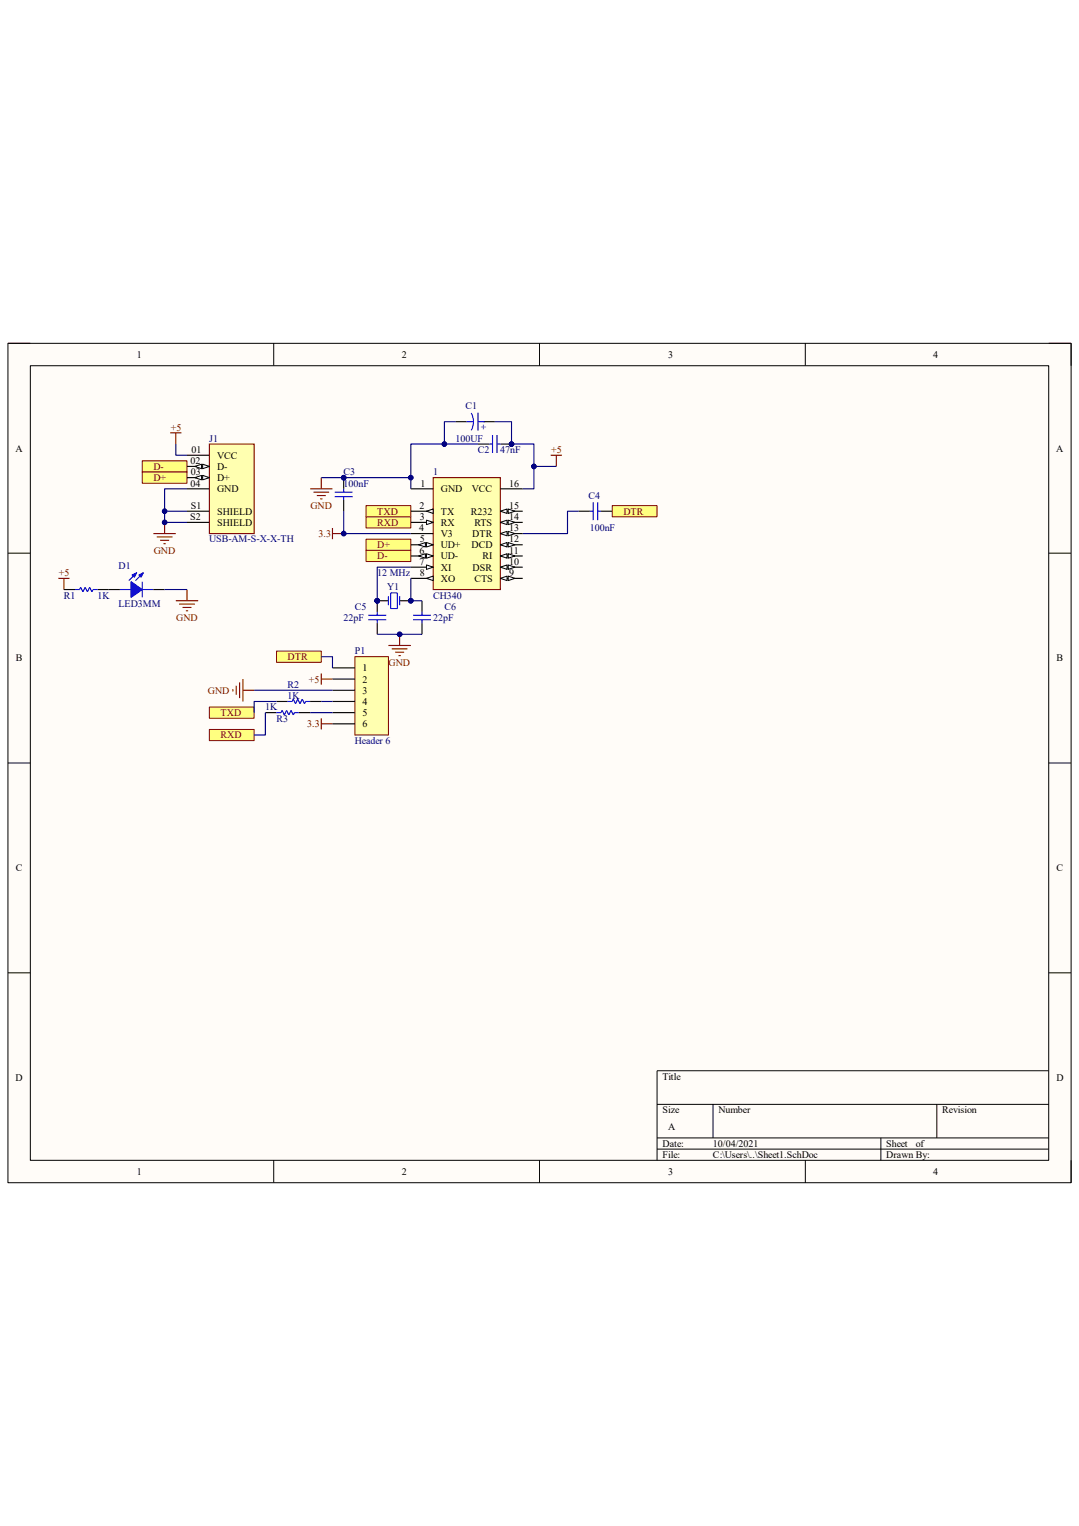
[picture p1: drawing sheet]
<svg xmlns="http://www.w3.org/2000/svg" width="210mm" height="297mm" viewBox="0 0 210 297" stroke-linecap="round" stroke-linejoin="round" font-family="sans-serif">
<path d="M1.5 66.8h207v163.4h-207z" fill-rule="evenodd" fill="#fffcf8"/>
<path d="M1.5 66.8h207v163.4h-207z" fill="none" stroke="#000" stroke-width=".19"/>
<path d="M5.9 71.2h198.2v154.6h-198.2z" fill-rule="evenodd" fill="#fffcf8"/>
<g fill="none" stroke="#000" stroke-width=".19">
<path d="M1.5 66.8h4.4M5.9 71.2h198.2v154.6h-198.2zM53.3 66.8v4.4M105 66.8v4.4M156.7 66.8v4.4M204.1 66.8h4.4v4.4M1.5 107.7h4.4M204.1 107.7h4.4M1.5 148.5h4.4M204.1 148.5h4.4M1.5 189.3h4.4M204.1 189.3h4.4"/>
<path d="M127.9 214.9h76.2M138.8 214.9v6.6M182.3 214.9v6.6M204.1 208.4h-76.2v17.4M53.3 225.8v4.4M105 225.8v4.4M127.9 221.5h76.2M127.9 223.7h76.2M156.7 225.8v4.4M171.4 221.5v4.3M208.5 225.8v4.4"/>
</g>
<path d="M71.2 104.9h8.8v2.2h-8.8z" fill-rule="evenodd" fill="#ffff80"/>
<path d="M71.2 104.9h8.8v2.2h-8.8z" fill="none" stroke="#800000" stroke-width=".19"/>
<path d="M71.2 107.1h8.8v2.2h-8.8z" fill-rule="evenodd" fill="#ffff80"/>
<path d="M71.2 107.1h8.8v2.2h-8.8z" fill="none" stroke="#800000" stroke-width=".19"/>
<path d="M60.4 95.1h4.3M61 95.8h3.1M61.7 96.5h1.7M62.3 97.1h.5M62.5 93v2.1M107.2 88.6h2.2M108.3 88.6v2.2M64.7 102.8v2.1M64.7 103.9h2.2" fill="none" stroke="#800000" stroke-width=".22"/>
<circle cx="66.9" cy="103.9" r=".43" fill="#000080"/>
<circle cx="66.9" cy="103.9" r=".43" fill="none" stroke="#000080" stroke-width=".19"/>
<path d="M71.2 98.4h8.8v2.2h-8.8z" fill-rule="evenodd" fill="#ffff80"/>
<path d="M71.2 98.4h8.8v2.2h-8.8z" fill="none" stroke="#800000" stroke-width=".19"/>
<path d="M71.2 100.6h8.8v2.2h-8.8z" fill-rule="evenodd" fill="#ffff80"/>
<path d="M71.2 100.6h8.8v2.2h-8.8z" fill="none" stroke="#800000" stroke-width=".19"/>
<circle cx="99.6" cy="86.4" r=".43" fill="#000080"/>
<circle cx="99.6" cy="86.4" r=".43" fill="none" stroke="#000080" stroke-width=".19"/>
<path d="M97.4 86.4h2.2" fill="none" stroke="#000" stroke-width=".22"/>
<circle cx="99.6" cy="86.4" r=".43" fill="#000080"/>
<circle cx="99.6" cy="86.4" r=".43" fill="none" stroke="#000080" stroke-width=".19"/>
<path d="M93 86.4h2.2" fill="none" stroke="#000" stroke-width=".22"/>
<path d="M95.2 86.4h.7M95.9 84.7v3.5M96.7 84.7v3.5M96.7 86.4h.7" fill="none" stroke="#00f" stroke-width=".22"/>
<circle cx="73.4" cy="116.9" r=".43" fill="#000080"/>
<circle cx="73.4" cy="116.9" r=".43" fill="none" stroke="#000080" stroke-width=".19"/>
<circle cx="80" cy="116.9" r=".43" fill="#000080"/>
<circle cx="80" cy="116.9" r=".43" fill="none" stroke="#000080" stroke-width=".19"/>
<path d="M73.4 116.9h2.2" fill="none" stroke="#000" stroke-width=".22"/>
<circle cx="73.4" cy="116.9" r=".43" fill="#000080"/>
<circle cx="73.4" cy="116.9" r=".43" fill="none" stroke="#000080" stroke-width=".19"/>
<path d="M77.8 116.9h2.2" fill="none" stroke="#000" stroke-width=".22"/>
<circle cx="80" cy="116.9" r=".43" fill="#000080"/>
<circle cx="80" cy="116.9" r=".43" fill="none" stroke="#000080" stroke-width=".19"/>
<path d="M75.6 116.1v1.7M76 115.4h1.3v3h-1.3zM77.8 116.1v1.7" fill="none" stroke="#00f" stroke-width=".22"/>
<circle cx="73.4" cy="116.9" r=".43" fill="#000080"/>
<circle cx="73.4" cy="116.9" r=".43" fill="none" stroke="#000080" stroke-width=".19"/>
<path d="M73.4 116.9v2.2M73.4 121.3v2.2" fill="none" stroke="#000" stroke-width=".22"/>
<circle cx="73.4" cy="116.9" r=".43" fill="#000080"/>
<circle cx="73.4" cy="116.9" r=".43" fill="none" stroke="#000080" stroke-width=".19"/>
<path d="M114.8 99.5h.7M115.5 97.8v3.4M116.3 97.8v3.4M116.3 99.5h.7M71.7 119.8h3.5M73.4 119.1v.7M80.4 119.8h3.5M82.1 119.1v.7M71.7 120.6h3.5M73.4 120.6v.7M80.4 120.6h3.5M82.1 120.6v.7" fill="none" stroke="#00f" stroke-width=".22"/>
<path d="M112.6 99.5h2.2M117 99.5h2.2M82.1 116.9v2.2M82.1 121.3v2.2" fill="none" stroke="#000" stroke-width=".22"/>
<path d="M119.2 98.4h8.7v2.2h-8.7z" fill-rule="evenodd" fill="#ffff80"/>
<path d="M119.2 98.4h8.7v2.2h-8.7z" fill="none" stroke="#800000" stroke-width=".19"/>
<path d="M75.6 125.6h4.4M76.3 126.3h3M76.9 126.9h1.8M77.6 127.6h.4M77.8 123.5v2.1" fill="none" stroke="#800000" stroke-width=".22"/>
<circle cx="77.8" cy="123.5" r=".43" fill="#000080"/>
<circle cx="77.8" cy="123.5" r=".43" fill="none" stroke="#000080" stroke-width=".19"/>
<path d="M27.7 89.7h8.7v2.2h-8.7z" fill-rule="evenodd" fill="#ffff80"/>
<path d="M27.7 89.7h8.7v2.2h-8.7z" fill="none" stroke="#800000" stroke-width=".19"/>
<path d="M27.7 91.9h8.7v2.2h-8.7z" fill-rule="evenodd" fill="#ffff80"/>
<path d="M27.7 91.9h8.7v2.2h-8.7z" fill="none" stroke="#800000" stroke-width=".19"/>
<path d="M29.9 103.9h4.3M30.5 104.5h3.1M31.2 105.2h1.7M31.8 105.8h.5M32 101.7v2.2" fill="none" stroke="#800000" stroke-width=".22"/>
<circle cx="32" cy="101.7" r=".43" fill="#000080"/>
<circle cx="32" cy="101.7" r=".43" fill="none" stroke="#000080" stroke-width=".19"/>
<path d="M33.1 84.2h2.2M34.2 84.2v2.2" fill="none" stroke="#800000" stroke-width=".22"/>
<path d="M69.1 127.8h6.5v15.3h-6.5z" fill-rule="evenodd" fill="#ffffb0"/>
<path d="M69.1 127.8h6.5v15.3h-6.5z" fill="none" stroke="#800000" stroke-width=".19"/>
<path d="M12.4 114.7h2.2M19 114.7h2.2M64.7 130h4.4M64.7 132.2h4.4M64.7 134.4h4.4M64.7 136.5h4.4M64.7 138.7h4.4M64.7 140.9h4.4" fill="none" stroke="#000" stroke-width=".22"/>
<path d="M11.3 112.6h2.2M12.4 112.6v2.1M34.2 116.9h4.4M34.9 117.6h3M35.5 118.2h1.8M36.2 118.9h.4M36.4 114.7v2.2" fill="none" stroke="#800000" stroke-width=".22"/>
<path d="M14.6 114.7h.9l.2-.4 .4 .9 .5-.9 .4 .9 .4-.9 .5 .9 .2-.5h.9" fill="none" stroke="#00f" stroke-width=".22"/>
<path d="M40.8 86.4h8.7v17.5h-8.7z" fill-rule="evenodd" fill="#ffffb0"/>
<path d="M40.8 86.4h8.7v17.5h-8.7z" fill="none" stroke="#800000" stroke-width=".22"/>
<path d="M36.4 88.6h4.4M36.4 90.8h4.4" fill="none" stroke="#000" stroke-width=".22"/>
<path d="M39.4 90.3l1.4 .5-1.4 .4z" fill="#f8fcff"/>
<path d="M39.4 90.3l1.4 .5-1.4 .4z" fill="none" stroke="#000" stroke-width=".19"/>
<path d="M37.9 90.8l1.3-.5v.9z" fill="#f8fcff"/>
<path d="M37.9 90.8l1.3-.5v.9z" fill="none" stroke="#000" stroke-width=".19"/>
<path d="M36.4 93h4.4" fill="none" stroke="#000" stroke-width=".22"/>
<path d="M39.4 92.5l1.4 .5-1.4 .4z" fill="#f8fcff"/>
<path d="M39.4 92.5l1.4 .5-1.4 .4z" fill="none" stroke="#000" stroke-width=".19"/>
<path d="M37.9 93l1.3-.5v.9z" fill="#f8fcff"/>
<path d="M37.9 93l1.3-.5v.9z" fill="none" stroke="#000" stroke-width=".19"/>
<path d="M36.4 95.1h4.4M36.4 99.5h4.4M36.4 101.7h4.4" fill="none" stroke="#000" stroke-width=".22"/>
<circle cx="66.9" cy="93" r=".43" fill="#000080"/>
<circle cx="66.9" cy="93" r=".43" fill="none" stroke="#000080" stroke-width=".19"/>
<path d="M66.9 93v2.1M66.9 97.3v2.2" fill="none" stroke="#000" stroke-width=".22"/>
<circle cx="66.9" cy="93" r=".43" fill="#000080"/>
<circle cx="66.9" cy="93" r=".43" fill="none" stroke="#000080" stroke-width=".19"/>
<path d="M65.2 95.8h3.4M65.2 96.7h3.4M66.9 95.1v.7M66.9 96.7v.6" fill="none" stroke="#00f" stroke-width=".22"/>
<path d="M84.3 93h13.1v21.7h-13.1z" fill-rule="evenodd" fill="#ffffb0"/>
<path d="M84.3 93h13.1v21.7h-13.1z" fill="none" stroke="#800000" stroke-width=".22"/>
<path d="M80 95.1h4.3M80 99.5h4.3" fill="none" stroke="#000" stroke-width=".22"/>
<path d="M83 99.5l1.3-.4v.8z" fill="#f8fcff"/>
<path d="M83 99.5l1.3-.4v.8z" fill="none" stroke="#000" stroke-width=".19"/>
<path d="M80 101.7h4.3" fill="none" stroke="#000" stroke-width=".22"/>
<path d="M83 101.2l1.3 .5-1.3 .4z" fill="#f8fcff"/>
<path d="M83 101.2l1.3 .5-1.3 .4z" fill="none" stroke="#000" stroke-width=".19"/>
<path d="M80 103.9h4.3M80 106h4.3" fill="none" stroke="#000" stroke-width=".22"/>
<path d="M83 105.6l1.3 .4-1.3 .5z" fill="#f8fcff"/>
<path d="M83 105.6l1.3 .4-1.3 .5z" fill="none" stroke="#000" stroke-width=".19"/>
<path d="M81.5 106l1.3-.4v.9z" fill="#f8fcff"/>
<path d="M81.5 106l1.3-.4v.9z" fill="none" stroke="#000" stroke-width=".19"/>
<path d="M80 108.2h4.3" fill="none" stroke="#000" stroke-width=".22"/>
<path d="M83 107.8l1.3 .4-1.3 .4z" fill="#f8fcff"/>
<path d="M83 107.8l1.3 .4-1.3 .4z" fill="none" stroke="#000" stroke-width=".19"/>
<path d="M81.5 108.2l1.3-.4v.8z" fill="#f8fcff"/>
<path d="M81.5 108.2l1.3-.4v.8z" fill="none" stroke="#000" stroke-width=".19"/>
<path d="M80 110.4h4.3" fill="none" stroke="#000" stroke-width=".22"/>
<path d="M83 110l1.3 .4-1.3 .4z" fill="#f8fcff"/>
<path d="M83 110l1.3 .4-1.3 .4z" fill="none" stroke="#000" stroke-width=".19"/>
<path d="M80 112.6h4.3" fill="none" stroke="#000" stroke-width=".22"/>
<path d="M83 112.6l1.3-.5v.9z" fill="#f8fcff"/>
<path d="M83 112.6l1.3-.5v.9z" fill="none" stroke="#000" stroke-width=".19"/>
<path d="M97.4 95.1h4.3M97.4 99.5h4.3" fill="none" stroke="#000" stroke-width=".22"/>
<path d="M97.4 99.5l1.3-.4v.8z" fill="#f8fcff"/>
<path d="M97.4 99.5l1.3-.4v.8z" fill="none" stroke="#000" stroke-width=".19"/>
<path d="M98.9 99.1l1.3 .4-1.3 .4z" fill="#f8fcff"/>
<path d="M98.9 99.1l1.3 .4-1.3 .4z" fill="none" stroke="#000" stroke-width=".19"/>
<path d="M97.4 101.7h4.3" fill="none" stroke="#000" stroke-width=".22"/>
<path d="M97.4 101.7l1.3-.5v.9z" fill="#f8fcff"/>
<path d="M97.4 101.7l1.3-.5v.9z" fill="none" stroke="#000" stroke-width=".19"/>
<path d="M98.9 101.2l1.3 .5-1.3 .4z" fill="#f8fcff"/>
<path d="M98.9 101.2l1.3 .5-1.3 .4z" fill="none" stroke="#000" stroke-width=".19"/>
<path d="M97.4 103.9h4.3" fill="none" stroke="#000" stroke-width=".22"/>
<path d="M97.4 103.9l1.3-.5v.9z" fill="#f8fcff"/>
<path d="M97.4 103.9l1.3-.5v.9z" fill="none" stroke="#000" stroke-width=".19"/>
<path d="M98.9 103.4l1.3 .5-1.3 .4z" fill="#f8fcff"/>
<path d="M98.9 103.4l1.3 .5-1.3 .4z" fill="none" stroke="#000" stroke-width=".19"/>
<path d="M97.4 106h4.3" fill="none" stroke="#000" stroke-width=".22"/>
<path d="M97.4 106l1.3-.4v.9z" fill="#f8fcff"/>
<path d="M97.4 106l1.3-.4v.9z" fill="none" stroke="#000" stroke-width=".19"/>
<path d="M98.9 105.6l1.3 .4-1.3 .5z" fill="#f8fcff"/>
<path d="M98.9 105.6l1.3 .4-1.3 .5z" fill="none" stroke="#000" stroke-width=".19"/>
<path d="M97.4 108.2h4.3" fill="none" stroke="#000" stroke-width=".22"/>
<path d="M97.4 108.2l1.3-.4v.8z" fill="#f8fcff"/>
<path d="M97.4 108.2l1.3-.4v.8z" fill="none" stroke="#000" stroke-width=".19"/>
<path d="M98.9 107.8l1.3 .4-1.3 .4z" fill="#f8fcff"/>
<path d="M98.9 107.8l1.3 .4-1.3 .4z" fill="none" stroke="#000" stroke-width=".19"/>
<path d="M97.4 110.4h4.3" fill="none" stroke="#000" stroke-width=".22"/>
<path d="M97.4 110.4l1.3-.4v.8z" fill="#f8fcff"/>
<path d="M97.4 110.4l1.3-.4v.8z" fill="none" stroke="#000" stroke-width=".19"/>
<path d="M98.9 110l1.3 .4-1.3 .4z" fill="#f8fcff"/>
<path d="M98.9 110l1.3 .4-1.3 .4z" fill="none" stroke="#000" stroke-width=".19"/>
<path d="M97.4 112.6h4.3" fill="none" stroke="#000" stroke-width=".22"/>
<path d="M97.4 112.6l1.3-.5v.9z" fill="#f8fcff"/>
<path d="M97.4 112.6l1.3-.5v.9z" fill="none" stroke="#000" stroke-width=".19"/>
<path d="M98.9 112.1l1.3 .5-1.3 .4z" fill="#f8fcff"/>
<path d="M98.9 112.1l1.3 .5-1.3 .4z" fill="none" stroke="#000" stroke-width=".19"/>
<path d="M23.3 114.7h2.2M27.7 113.2v3.1M27.7 114.7h2.2" fill="none" stroke="#00f" stroke-width=".22"/>
<path d="M25.5 113.2l2.2 1.5-2.2 1.6z" fill-rule="evenodd" fill="#00f"/>
<path d="M25.5 113.2l2.2 1.5-2.2 1.6z" fill="none" stroke="#00f" stroke-width=".22"/>
<path d="M27 111.9l.9-.4-.4 .8z" fill-rule="evenodd" fill="#00f"/>
<path d="M27 111.9l.9-.4-.4 .8z" fill="none" stroke="#00f" stroke-width=".22"/>
<path d="M25.7 111.9l.9-.4-.4 .8z" fill-rule="evenodd" fill="#00f"/>
<path d="M25.7 111.9l.9-.4-.4 .8zM26.4 111.7l-1.3 1.3M27.7 111.7l-1.3 1.3" fill="none" stroke="#00f" stroke-width=".22"/>
<path d="M21.2 114.7h2.1M29.9 114.7h2.1" fill="none" stroke="#000" stroke-width=".22"/>
<path d="M62.5 131.1v2.2M62.5 132.2h2.2" fill="none" stroke="#800000" stroke-width=".22"/>
<path d="M53.8 126.7h8.7v2.2h-8.7z" fill-rule="evenodd" fill="#ffff80"/>
<path d="M53.8 126.7h8.7v2.2h-8.7z" fill="none" stroke="#800000" stroke-width=".19"/>
<path d="M88.7 82.1h2.2M94.1 82.1h2.2" fill="none" stroke="#000" stroke-width=".22"/>
<path d="M90.9 82.1h1.3M91.7 80.4l.4 1 .1 .7M92.2 82.1l-.1 .7-.4 1M93 80.3v3.5M93 82.1h1.3" fill="none" stroke="#00f" stroke-width=".22"/>
<path d="M62.5 139.8v2.2M62.5 140.9h2.2" fill="none" stroke="#800000" stroke-width=".22"/>
<path d="M40.8 142h8.7v2.2h-8.7z" fill-rule="evenodd" fill="#ffff80"/>
<path d="M40.8 142h8.7v2.2h-8.7z" fill="none" stroke="#800000" stroke-width=".19"/>
<path d="M40.8 137.6h8.7v2.2h-8.7z" fill-rule="evenodd" fill="#ffff80"/>
<path d="M40.8 137.6h8.7v2.2h-8.7z" fill="none" stroke="#800000" stroke-width=".19"/>
<path d="M51.6 138.7h2.2M53.8 136.5h2.2M58.2 138.7h2.2M60.4 136.5h2.1" fill="none" stroke="#000" stroke-width=".22"/>
<path d="M53.8 138.7h.9l.2-.4 .4 .8 .5-.8 .4 .8 .5-.8 .4 .8 .2-.4h.9M56 136.5h.9l.2-.4 .4 .9 .5-.9 .4 .9 .4-.9 .5 .9 .2-.5h.9" fill="none" stroke="#00f" stroke-width=".22"/>
<path d="M45.3 134.1v.5M46 133.5v1.7M46.6 132.8v3.1M47.3 132.2v4.3M47.3 134.4h2.2" fill="none" stroke="#800000" stroke-width=".22"/>
<path d="M80 93v2.1" fill="none" stroke="#000080" stroke-width=".22"/>
<circle cx="80" cy="93" r=".43" fill="#000080"/>
<circle cx="80" cy="93" r=".43" fill="none" stroke="#000080" stroke-width=".19"/>
<path d="M36.4 95.1h-4.4v6.6h4.4M32 114.7h4.4" fill="none" stroke="#000080" stroke-width=".22"/>
<circle cx="32" cy="101.7" r=".43" fill="#000080"/>
<circle cx="32" cy="101.7" r=".43" fill="none" stroke="#000080" stroke-width=".19"/>
<circle cx="32" cy="99.5" r=".43" fill="#000080"/>
<circle cx="32" cy="99.5" r=".43" fill="none" stroke="#000080" stroke-width=".19"/>
<path d="M32 99.5h4.4" fill="none" stroke="#000080" stroke-width=".22"/>
<circle cx="32" cy="99.5" r=".43" fill="#000080"/>
<circle cx="32" cy="99.5" r=".43" fill="none" stroke="#000080" stroke-width=".19"/>
<path d="M34.2 86.4v2.2h2.2M93 86.4h-13v6.6h-17.5M49.5 134.4h15.2M51.6 138.7v4.4h-2.1M53.8 136.5h-4.3v2.2M60.4 138.7h4.3M62.5 127.8h2.2v2.2M62.5 136.5h2.2" fill="none" stroke="#000080" stroke-width=".22"/>
<circle cx="86.5" cy="86.4" r=".43" fill="#000080"/>
<circle cx="86.5" cy="86.4" r=".43" fill="none" stroke="#000080" stroke-width=".19"/>
<circle cx="80" cy="93" r=".43" fill="#000080"/>
<circle cx="80" cy="93" r=".43" fill="none" stroke="#000080" stroke-width=".19"/>
<circle cx="66.9" cy="93" r=".43" fill="#000080"/>
<circle cx="66.9" cy="93" r=".43" fill="none" stroke="#000080" stroke-width=".19"/>
<path d="M66.9 99.5v4.4h13.1" fill="none" stroke="#000080" stroke-width=".22"/>
<circle cx="66.9" cy="103.9" r=".43" fill="#000080"/>
<circle cx="66.9" cy="103.9" r=".43" fill="none" stroke="#000080" stroke-width=".19"/>
<path d="M73.4 123.5h8.7" fill="none" stroke="#000080" stroke-width=".22"/>
<circle cx="77.8" cy="123.5" r=".43" fill="#000080"/>
<circle cx="77.8" cy="123.5" r=".43" fill="none" stroke="#000080" stroke-width=".19"/>
<path d="M80 110.4h-6.6v6.5" fill="none" stroke="#000080" stroke-width=".22"/>
<circle cx="73.4" cy="116.9" r=".43" fill="#000080"/>
<circle cx="73.4" cy="116.9" r=".43" fill="none" stroke="#000080" stroke-width=".19"/>
<path d="M80 112.6v4.3h2.1" fill="none" stroke="#000080" stroke-width=".22"/>
<circle cx="80" cy="116.9" r=".43" fill="#000080"/>
<circle cx="80" cy="116.9" r=".43" fill="none" stroke="#000080" stroke-width=".19"/>
<path d="M88.7 82.1h-2.2v4.3" fill="none" stroke="#000080" stroke-width=".22"/>
<circle cx="86.5" cy="86.4" r=".43" fill="#000080"/>
<circle cx="86.5" cy="86.4" r=".43" fill="none" stroke="#000080" stroke-width=".19"/>
<path d="M96.3 82.1h3.3v4.3h4.3v8.7h-2.2" fill="none" stroke="#000080" stroke-width=".22"/>
<circle cx="99.6" cy="86.4" r=".43" fill="#000080"/>
<circle cx="99.6" cy="86.4" r=".43" fill="none" stroke="#000080" stroke-width=".19"/>
<circle cx="103.9" cy="90.8" r=".43" fill="#000080"/>
<circle cx="103.9" cy="90.8" r=".43" fill="none" stroke="#000080" stroke-width=".19"/>
<path d="M103.9 90.8h4.4M112.6 99.5h-2.1v4.4h-8.8" fill="none" stroke="#000080" stroke-width=".22"/>
<circle cx="103.9" cy="90.8" r=".43" fill="#000080"/>
<circle cx="103.9" cy="90.8" r=".43" fill="none" stroke="#000080" stroke-width=".19"/>
<g font-size="1.9">
<text x="26.6" y="69.6">1</text>
<text x="78.2" y="69.6">2</text>
<text x="130" y="69.6">3</text>
<text x="181.7" y="69.6">4</text>
<text x="3" y="87.9">A</text>
<text x="37.3" y="88.2">01</text>
<text x="42.2" y="89.3">VCC</text>
<text x="205.6" y="87.9">A</text>
<text x="37.1" y="90.3">02</text>
<text x="37.1" y="94.7">04</text>
<text x="37.2" y="92.5">03</text>
<text x="42.2" y="91.4">D-</text>
<text x="42.2" y="93.6">D+</text>
<text x="42.2" y="95.8">GND</text>
<text x="81.8" y="94.7">1</text>
<text x="85.8" y="95.8">GND</text>
<text x="91.9" y="95.8">VCC</text>
<text x="99.1" y="94.7">16</text>
<text x="37" y="101.3">S2</text>
<text x="37.2" y="99.1">S1</text>
<text x="42.2" y="100.2">SHIELD</text>
<text x="81.7" y="99.1">2</text>
<text x="81.7" y="101.3">3</text>
<text x="85.8" y="100.2">TX</text>
<text x="91.7" y="100.2">R232</text>
<text x="99.1" y="99.1">15</text>
<text x="99.1" y="101.3">14</text>
<text x="42.2" y="102.3">SHIELD</text>
<text x="81.6" y="103.4">4</text>
<text x="81.7" y="107.8">6</text>
<text x="81.7" y="105.6">5</text>
<text x="85.8" y="102.3">RX</text>
<text x="85.8" y="104.5">V3</text>
<text x="85.8" y="106.7">UD+</text>
<text x="91.8" y="106.7">DCD</text>
<text x="91.9" y="104.5">DTR</text>
<text x="92.3" y="102.3">RTS</text>
<text x="99.1" y="103.4">13</text>
<text x="99.1" y="105.6">12</text>
<text x="99.1" y="107.8">11</text>
<text x="81.7" y="109.9">7</text>
<text x="81.7" y="112.1">8</text>
<text x="85.8" y="108.9">UD-</text>
<text x="85.8" y="111">XI</text>
<text x="85.8" y="113.2">XO</text>
<text x="92" y="111">DSR</text>
<text x="92.3" y="113.2">CTS</text>
<text x="93.9" y="108.9">RI</text>
<text x="99.1" y="109.9">10</text>
<text x="99.1" y="112.1">9</text>
<text x="3.1" y="128.7">B</text>
<text x="70.6" y="130.6">1</text>
<text x="205.7" y="128.7">B</text>
<text x="70.6" y="132.8">2</text>
<text x="70.6" y="135">3</text>
<text x="70.6" y="137.2">4</text>
<text x="70.6" y="139.4">5</text>
<text x="70.6" y="141.5">6</text>
<text x="3.1" y="169.6">C</text>
<text x="205.7" y="169.6">C</text>
<text x="3" y="210.4">D</text>
<text x="128.9" y="210.1">Title</text>
<text x="205.6" y="210.4">D</text>
<text x="128.9" y="216.7">Size</text>
<text x="130" y="220">A</text>
<text x="139.8" y="216.7">Number</text>
<text x="183.4" y="216.7">Revision</text>
<text x="128.9" y="223.2">Date:</text>
<text x="128.9" y="225.4">File:</text>
<text x="138.8" y="223.2">10/04/2021</text>
<text x="138.8" y="225.4">C:\Users\..\Sheet1.SchDoc</text>
<text x="172.5" y="225.4">Drawn By:</text>
<text x="172.5" y="223.2">Sheet</text>
<text x="178.2" y="223.2">of</text>
<text x="26.6" y="228.7">1</text>
<text x="78.2" y="228.7">2</text>
<text x="130" y="228.7">3</text>
<text x="181.7" y="228.7">4</text>
</g>
<g font-size="1.9" fill="#800000">
<text x="33.2" y="83.8">+5</text>
<text x="107.3" y="88.2">+5</text>
<text x="29.8" y="91.4">D-</text>
<text x="29.8" y="93.6">D+</text>
<text x="60.4" y="99.1">GND</text>
<text x="73.4" y="100.2">TXD</text>
<text x="121.3" y="100.2">DTR</text>
<text x="29.9" y="107.8">GND</text>
<text x="62" y="104.5">3.3</text>
<text x="73.4" y="106.7">D+</text>
<text x="73.4" y="102.3">RXD</text>
<text x="11.4" y="112.1">+5</text>
<text x="73.4" y="108.9">D-</text>
<text x="34.3" y="120.9">GND</text>
<text x="56" y="128.5">DTR</text>
<text x="75.6" y="129.5">GND</text>
<text x="40.5" y="135">GND</text>
<text x="60.1" y="132.8">+5</text>
<text x="42.9" y="143.7">RXD</text>
<text x="42.9" y="139.4">TXD</text>
<text x="59.8" y="141.5">3.3</text>
</g>
<g font-size="1.9" fill="#000080">
<text x="90.6" y="79.7">C1</text>
<text x="40.7" y="86">J1</text>
<text x="88.6" y="86">100UF</text>
<text x="93" y="88.2">C2</text>
<text x="97.4" y="88.2">47nF</text>
<text x="66.9" y="92.5">C3</text>
<text x="66.9" y="94.7">100nF</text>
<text x="84.3" y="92.5">1</text>
<text x="114.6" y="97.1">C4</text>
<text x="40.7" y="105.6">USB-AM-S-X-X-TH</text>
<text x="114.8" y="103.4">100nF</text>
<text x="23.1" y="110.8">D1</text>
<text x="73.4" y="112.1">12 MHz</text>
<text x="12.4" y="116.5">R1</text>
<text x="19" y="116.5">1K</text>
<text x="23.1" y="118.2">LED3MM</text>
<text x="69" y="118.7">C5</text>
<text x="75.4" y="114.8">Y1</text>
<text x="84.3" y="116.5">CH340</text>
<text x="86.5" y="118.7">C6</text>
<text x="66.9" y="120.9">22pF</text>
<text x="84.3" y="120.9">22pF</text>
<text x="69" y="127.4">P1</text>
<text x="56" y="136.1">1K</text>
<text x="56" y="133.9">R2</text>
<text x="51.6" y="138.3">1K</text>
<text x="53.8" y="140.5">R3</text>
<text x="69" y="144.8">Header 6</text>
</g>
<text font-size="1.8" fill="#00f" x="94.6" y="82.6" transform="rotate(-180 94.6 82.6)">+</text>
</svg>
